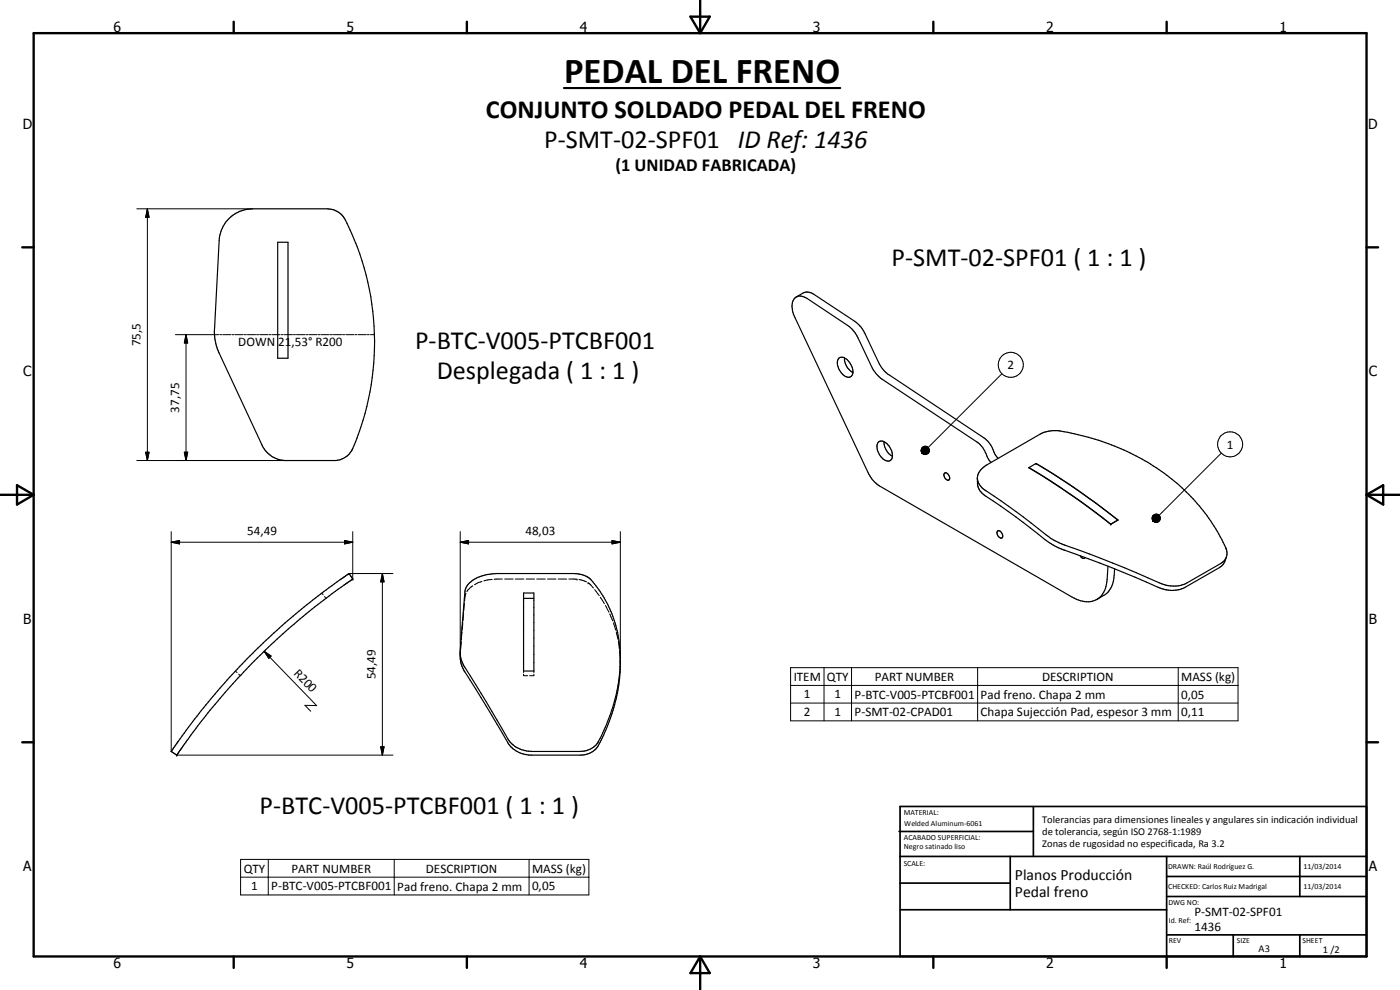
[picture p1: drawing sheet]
<svg xmlns="http://www.w3.org/2000/svg" width="420mm" height="297mm" viewBox="0 0 420 297" stroke-linecap="round" stroke-linejoin="round" font-family="sans-serif">
<g fill="none" stroke="#000" stroke-width=".35">
<path d="M68.5 65.8a10.3 10.3 0 0 1 4.9-2.9l2.4-.2h22.4a6.2 6.2 0 0 1 4.6 2.1 78.6 78.6 0 0 1 8.9 48.5 70.2 70.2 0 0 1-6.3 22.1 6.2 6.2 0 0 1-4.6 2.8h-15.4a8.1 8.1 0 0 1-6.8-4.6l-13-27.9-1.1-3.7-.2-2.6 1.6-28.7a10.7 10.7 0 0 1 2.6-4.9zM83.3 72.7h3.1v34.8h-3.1zM239 89.1l2.1-1.2a3.2 3.2 0 0 1 3.3 .5l12.2 8a8.4 8.4 0 0 1 3 3.8l4.3 9.1 1.3 1.8 1.1 1.1 29.3 19.4a12.9 12.9 0 0 1 3.3 5.1l.7 .8M251.8 107.4a2.54 2.54 0 0 1 3.3 1.6 3 3 0 0 1 .2 4 2.44 2.44 0 0 1-3-1.5 3.5 3.5 0 0 1-.5-4.1zM253.4 107.4a4.9 4.9 0 0 0 2.5 4.4M263.7 132.6a2.26 2.26 0 0 1 3.1 1.2 4.2 4.2 0 0 1 .8 4 2.02 2.02 0 0 1-3.2-.8 3.8 3.8 0 0 1-.7-4.4zM265.3 132.5a5 5 0 0 0 2.5 4.4M297.5 138.7l-.8-.7-.5-1.1a8.6 8.6 0 0 0-2.7-4.1l-29.3-19.4-2.1-2.4-4.9-10.1-1.6-2.3-13.3-9a2.71 2.71 0 0 0-4 .1 5.6 5.6 0 0 0 .3 5.6l22 46.6 1.8 2.7 1.5 1.2 57.8 33.3a7.2 7.2 0 0 0 8.1 .4 7.6 7.6 0 0 0 2.5-5.6l.2-4M283.5 142a1.39 1.39 0 0 1 1.4 1.9 1.33 1.33 0 0 1-1.4-.5 1.33 1.33 0 0 1 0-1.4zM293.3 143.5l.1 1.7a4.7 4.7 0 0 0 2.5 3.7 268 268 0 0 1 19.3 14.1l3.5 1.8a352.4 352.4 0 0 1 29.2 11.6l.7 .2a8.8 8.8 0 0 0 7.1-.4l10.8-6.3 1-1.2 .6-1.6M294.3 141l1.6-1.4 16.6-9.5 2.5-.8a18.4 18.4 0 0 1 7.5 .9 70.7 70.7 0 0 1 23.6 9.6l2.5 1.7a54.5 54.5 0 0 1 8.2 6.8 50.4 50.4 0 0 1 11.4 17.2 3.4 3.4 0 0 1-1.8 3.5l-10.2 5.9a8.8 8.8 0 0 1-6.7 .5l-.3-.1a390.7 390.7 0 0 0-29.9-11.9l-1.8-.7a39.5 39.5 0 0 1-8.1-5.8l-9-6.6-4.5-3a4.1 4.1 0 0 1-1.9-5.8zM299.4 159.3a1.38 1.38 0 0 1 1.3 .6 1.38 1.38 0 0 1 0 1.5 1.48 1.48 0 0 1-1.3-2.1z"/>
<path d="M308.8 140.3a233.8 233.8 0 0 1 24.6 17l2.1-1.3M313.4 140.5a220.5 220.5 0 0 1 22.1 15.5l-2.2 1.3a213 213 0 0 0-24.6-17l2.2-1.2a214.4 214.4 0 0 1 24.6 16.9M335.5 156v.1M104.7 172.1h.1M104.8 172.1l-9.3 6.7a204.5 204.5 0 0 0-26.6 24.4l-8.5 9.9-9 12.3M104.8 172.1l1.1 1.6M105.9 173.8l-4.5 3-7 5.3-11.3 9.7a199.8 199.8 0 0 0-24.8 27.4l-5.3 7.4-1.6-1.1M105.9 173.7v.1M140.6 175.2l1.4-1.2 1.3-.7 2.5-.8 2.3-.4h24.3a7.2 7.2 0 0 1 6.4 3.7 35.3 35.3 0 0 1 7.3 20.2l.1 3.3a51.2 51.2 0 0 1-7.4 25.4 6.9 6.9 0 0 1-4.3 1.9h-15.4a8.1 8.1 0 0 1-6.7-3.8l-6.4-10.9-6.6-10.4-.8-1.7-.4-1.7a48.4 48.4 0 0 1 .4-9.8l1-11.3zM157.1 177.9h3.1v23.4h-3.1zM157.1 179.5h3.1M324.2 166.8a.84 .84 0 0 0 .5 .7 .84 .84 0 0 0 .9-.2"/>
<path d="M334.5 170.7a10.1 10.1 0 0 1-2 7l-3.3 2.2M138.1 196.3a8.5 8.5 0 0 0 1.4 3.9l6.5 10.4 6.6 11.4a7.9 7.9 0 0 0 5.5 3.3l16 .2a6.6 6.6 0 0 0 6.4-4.7l1.5-3.4a52.1 52.1 0 0 0 4.1-18.2M51.4 225.4v.1"/>
</g>
<g fill="#000">
<circle cx="310.9" cy="139.1" r=".18"/>
<circle cx="333.4" cy="157.3" r=".18"/>
<circle cx="104.8" cy="172.1" r=".18"/>
<circle cx="105.9" cy="173.7" r=".18"/>
<circle cx="53" cy="226.6" r=".18"/>
</g>
<g fill="none" stroke="#000" stroke-width=".3">
<path d="M41.1 62.7h34.7M44.2 62.7l.5 2.5h-1zM44.2 62.7v75.5M52.7 100.4h12.9M55.8 100.4l.5 2.5h-1zM55.8 100.4v37.8M65.9 100.4h.6M66.8 100.4h2.5M69.6 100.4h.6M70.5 100.4h2.5M73.3 100.4h.6M74.2 100.4h2.5"/>
<path d="M77 100.4h.6M77.9 100.4h2.5M80.7 100.4h.6M81.6 100.4h2.5M84.4 100.4h.6M85.3 100.4h2.5M88.1 100.4h.6M89 100.4h2.5M91.8 100.4h.6M92.7 100.4h2.5M95.5 100.4h.6M96.4 100.4h2.4"/>
<path d="M99.1 100.4h.7M100.1 100.4h2.4M102.8 100.4h.7M103.8 100.4h2.4M106.5 100.4h.6M107.5 100.4h2.4M110.2 100.4h.6M111.2 100.4h1.2M300.7 112.1l-22.1 22.1M41.1 138.2h44.8M43.7 135.7h1l-.5 2.5zM55.3 135.7h1l-.5 2.5z"/>
<path d="M276.4 135l.4 1zM276.4 135.3l.4 .7zM276.5 134.7l.3 1.3zM276.5 135.6l.3 .4zM276.6 134.5l.2 1.5zM276.6 135.8l.2 .2zM276.8 134.3l.1-.2-.1 1.9zM276.8 134.3v1.7l-.2-1.5zM276.8 136l.5 .3zM276.8 136l.7 .4zM276.8 136l1 .4zM276.8 136l1.2 .3z"/>
<path d="M276.8 136l1.5 .2-.3 .1zM276.8 136l1.7 .1zM276.8 136l1.9-.2-.2 .3zM276.8 136l2-.4-.1 .2zM276.8 136l2.1-.6-.1 .2zM276.8 136l2.1-.9v.3zM276.8 136l2.1-1.2v.3zM276.8 136l2-1.4 .1 .2zM276.8 136l1.9-1.6 .1 .2zM276.9 134.1l.3-.1-.4 2zM277.2 134l.2-.1-.6 2.1zM277.4 133.9h.3l-.9 2.1z"/>
<path d="M277.7 133.9h.3l-1.2 2.1zM278 133.9l.2 .1-1.4 2zM278.2 134l.3 .2-1.7 1.8zM278.5 134.2l.2 .2-1.9 1.6zM366.6 135.9l-18.7 18.7M51.4 159.5v66l1.6 1.1h64.9M105.9 159.5v14.2l-1.1-1.6h13.1M138.1 159.5v37.2M186.2 159.5v38.4M345.8 155.4l.3 1zM345.8 155.7l.3 .7zM345.8 155.1l.3 1.3z"/>
<path d="M345.9 155.9l.2 .5zM345.9 154.9l.2 1.5zM346 156.2l.1 .2zM346.1 154.6l.2-.1-.2 1.9zM346.1 154.6v1.8l-.2-1.5zM346.1 156.4l.5 .2zM346.1 156.4l.7 .3zM346.1 156.4l1 .3zM346.1 156.4l1.3 .3zM346.1 156.4l1.5 .2zM346.1 156.4h1.7l-.2 .2zM346.1 156.4l1.9-.2-.2 .2z"/>
<path d="M346.1 156.4l2-.4-.1 .2zM346.1 156.4l2.1-.7-.1 .3zM346.1 156.4l2.2-1-.1 .3zM346.1 156.4l2.1-1.2 .1 .2zM346.1 156.4l2-1.5 .1 .3zM346.1 156.4l1.9-1.7 .1 .2zM346.3 154.5l.2-.2-.4 2.1zM346.5 154.3h.3l-.7 2.1zM346.8 154.3l.2-.1-.9 2.2zM347 154.2l.3 .1-1.2 2.1zM347.3 154.3h.2l-1.4 2.1zM347.5 154.3l.3 .2-1.7 1.9z"/>
<path d="M347.8 154.5l.2 .2-1.9 1.7zM51.4 162.7l2.5-.5v1zM51.4 162.7h54.5M96.6 177.9l.4 .6M97.4 179l.4 .5M103.4 162.2l2.5 .5-2.5 .5zM114.8 172.1l.5 2.5h-1.1zM114.8 172.1v54.5M138.1 162.7l2.5-.5v1zM138.1 162.7h48.1M139.9 178.1l-.5 2.3M141.9 175.8l-1.8 1.7"/>
<path d="M144.6 174.5l-2.2 .9M147.6 173.9l-2.4 .4M147.6 173.8v.1M150.8 173.7l-2.5 .1M151.5 173.7h2.5M154.6 173.7h2.6M157.9 173.7h2.5M161.1 173.7h2.5M164.3 173.7h2.6M167.5 173.7h2.6M170.7 173.7l2.5 .1M173.2 173.8h.1"/>
<path d="M173.8 173.9l2.2 .7M176.5 174.9h.1M176.5 174.9l1.6 1.5M178.5 176.9l1.4 1.8M180.2 179.2l1.2 1.9M183.7 162.2l2.5 .5-2.5 .5zM79.3 195.4l2.1 1.4-.7 .7zM79.3 195.4l15.7 16.3-3.5-.1 1.7 1.8M138.1 196.9v.2M138.2 195.4l-.1 1.2M138.5 192.5l-.3 2.3M138.7 189.6l-.2 2.3"/>
<path d="M138.9 186.7l-.2 2.3M139.1 183.9l-.1 2.3M139.4 181l-.2 2.3M181.7 181.7l1 2M183 184.2l.9 2.1M184.1 186.9l.7 2.2M184.9 189.6l.6 2.2M185.6 192.4l.3 2.3M186 195.2l.1 2.3M186.1 198.1l.1 1.2M70.6 201.3l.6 .5M71.6 202.3l.5 .4"/>
<path d="M157.1 202.3v.4h1.3M157.1 201.3v.5M160.2 201.3v.5M160.2 202.3v.4h-1.2M237.3 200.3h134.2v16h-134.2zM237.3 205.7h134.2M237.3 210.9h134.2M247.3 200.3v16M255.6 200.3v16M293.4 200.3v16M353.6 200.3v16M114.2 224.1h1.1l-.5 2.5z"/>
<path d="M72.2 257.9h104.5v10.6h-104.5zM80.5 257.9v10.6M118.3 257.9v10.6M158.8 257.9v10.6M72.2 263.2h104.5"/>
<circle cx="303.3" cy="109.5" r="3.8"/>
<circle cx="369.2" cy="133.3" r="3.8"/>
</g>
<g fill="none" stroke="#000" stroke-width=".71">
<path d="M10.1 9.9h400v277.1h-400zM70.1 6.5v3.4M140.1 6.5v3.4M207.2 5h5.8l-2.9 4.9zM210.1 0v9.9M280.1 6.5v3.4M350.1 6.5v3.4M6.7 74.2h3.4M410.1 74.2h3.5M.1 148.5h10M5.1 145.6l5 2.9-5 2.9zM410.1 148.5h10"/>
<path d="M410.1 148.5l5-2.9v5.8zM6.7 222.7h3.4M410.1 222.7h3.5M70.1 287v3.4M140.1 287v3.4M210.1 287v10M210.1 287l2.9 5h-5.8zM280.1 287v3.4M350.1 287v3.4"/>
</g>
<g fill="none" stroke="#000" stroke-width=".51">
<path d="M269.8 249.5h40.3M270.1 242h140v45h-140zM270.1 257h140M303.2 257v16M310.1 242v15M350.1 257v30M390.1 257v12M270.1 265h33.1M270.1 273h80M350.1 269h60M350.1 263h60M350.1 280.5h60"/>
<path d="M370.1 280.5v6.5M390.1 280.5v6.5"/>
</g>
<path d="M169.2 26.4h83" fill="none" stroke="#000" stroke-width=".63"/>
<g fill="#000">
<path d="M44.2 62.7l.5 2.5h-1zM55.8 100.4l.5 2.5h-1zM43.7 135.7h1l-.5 2.5zM55.3 135.7h1l-.5 2.5zM276.8 136l.5 .3zM276.8 136l.7 .4zM276.8 136l1 .4zM276.8 136l1.2 .3zM276.8 136l1.5 .2-.3 .1zM276.8 136l1.7 .1zM276.8 136l1.9-.2-.2 .3zM276.8 136l2.1-.6-.1 .2z"/>
<path d="M276.8 136l2.1-.9v.3zM276.8 136l2.1-1.2v.3zM276.8 136l2-1.4 .1 .2zM276.8 136l1.9-1.6 .1 .2zM278.5 134.2l.2 .2-1.9 1.6zM278.2 134l.3 .2-1.7 1.8zM278 133.9l.2 .1-1.4 2zM277.7 133.9h.3l-1.2 2.1zM277.4 133.9h.3l-.9 2.1zM277.2 134l.2-.1-.6 2.1zM276.8 134.3l.1-.2-.1 1.9zM276.8 134.3v1.7l-.2-1.5z"/>
<path d="M276.6 134.5l.2 1.5zM276.5 134.7l.3 1.3zM276.4 135l.4 1zM276.4 135.3l.4 .7zM276.5 135.6l.3 .4zM276.6 135.8l.2 .2zM346.1 156.4l.5 .2zM346.1 156.4l.7 .3zM346.1 156.4l1 .3zM346.1 156.4l1.3 .3zM346.1 156.4l1.5 .2zM346.1 156.4h1.7l-.2 .2z"/>
<path d="M346.1 156.4l1.9-.2-.2 .2zM346.1 156.4l2.1-.7-.1 .3zM346.1 156.4l2.2-1-.1 .3zM346.1 156.4l2.1-1.2 .1 .2zM346.1 156.4l2-1.5 .1 .3zM346.1 156.4l1.9-1.7 .1 .2zM347.8 154.5l.2 .2-1.9 1.7zM347.5 154.3l.3 .2-1.7 1.9zM347.3 154.3h.2l-1.4 2.1zM347 154.2l.3 .1-1.2 2.1zM346.8 154.3l.2-.1-.9 2.2zM346.5 154.3h.3l-.7 2.1z"/>
<path d="M346.1 154.6l.2-.1-.2 1.9zM346.1 154.6v1.8l-.2-1.5zM345.9 154.9l.2 1.5zM345.8 155.1l.3 1.3zM345.8 155.4l.3 1zM345.8 155.7l.3 .7zM345.9 155.9l.2 .5zM346 156.2l.1 .2zM51.4 162.7l2.5-.5v1zM103.4 162.2l2.5 .5-2.5 .5zM114.8 172.1l.5 2.5h-1.1zM138.1 162.7l2.5-.5v1z"/>
<path d="M183.7 162.2l2.5 .5-2.5 .5zM79.3 195.4l2.1 1.4-.7 .7zM114.2 224.1h1.1l-.5 2.5z"/>
</g>
<path d="M276.8 135.8h2M277 134v2M346.1 156.2h2" fill="none" stroke="#000" stroke-width=".38"/>
<path d="M346.3 154.3v2.1" fill="none" stroke="#000" stroke-width=".42"/>
<text font-size="11" x="169.3" y="24.8">PEDAL DEL FRENO</text>
<g font-size="7.9">
<text x="145.8" y="35.3">CONJUNTO SOLDADO PEDAL DEL FRENO</text>
<text x="163.3" y="44.3">P-SMT-02-SPF01 ID Ref: 1436</text>
<text x="267.6" y="79.8">P-SMT-02-SPF01 ( 1 : 1 )</text>
<text x="124.6" y="104.6">P-BTC-V005-PTCBF001</text>
<text x="131.1" y="113.6">Desplegada ( 1 : 1 )</text>
<text x="77.9" y="244.3">P-BTC-V005-PTCBF001 ( 1 : 1 )</text>
</g>
<text font-size="5.5" x="184.7" y="51.3">(1 UNIDAD FABRICADA)</text>
<g font-size="4.7">
<text x="304.6" y="263.9">Planos Producción</text>
<text x="304.6" y="269.3">Pedal freno</text>
</g>
<g font-size="4.2">
<text x="34" y="9.6">6</text>
<text x="104" y="9.6">5</text>
<text x="174" y="9.6">4</text>
<text x="244" y="9.6">3</text>
<text x="314" y="9.6">2</text>
<text x="384" y="9.6">1</text>
<text x="6.8" y="38.7">D</text>
<text x="410.6" y="38.7">D</text>
<text x="7" y="112.9">C</text>
<text x="410.8" y="112.9">C</text>
<text x="7" y="187.1">B</text>
<text x="410.8" y="187.1">B</text>
<text x="7" y="261.4">A</text>
<text x="410.8" y="261.4">A</text>
<text x="34" y="290.4">6</text>
<text x="104" y="290.4">5</text>
<text x="174" y="290.4">4</text>
<text x="244" y="290.4">3</text>
<text x="314" y="290.4">2</text>
<text x="384" y="290.4">1</text>
</g>
<g font-size="3.9">
<text x="42.2" y="103.9" transform="rotate(-90 42.2 103.9)">75,5</text>
<text x="71.5" y="103.8">DOWN 21,53° R200</text>
<text x="302.3" y="110.8">2</text>
<text x="53.8" y="123.8" transform="rotate(-90 53.8 123.8)">37,75</text>
<text x="368.2" y="134.6">1</text>
<text x="74.2" y="160.6">54,49</text>
<text x="157.7" y="160.6">48,03</text>
<text x="88" y="202.1" transform="rotate(46 88 202.1)">R200</text>
<text x="112.7" y="203.8" transform="rotate(-90 112.7 203.8)">54,49</text>
<text x="238.2" y="204.3">ITEM</text>
<text x="241.3" y="209.5">1</text>
<text x="248.1" y="204.3">QTY</text>
<text x="250.4" y="209.5">1</text>
<text x="256.5" y="209.6">P-BTC-V005-PTCBF001</text>
<text x="262.5" y="204.3">PART NUMBER</text>
<text x="294.3" y="209.7">Pad freno. Chapa 2 mm</text>
<text x="312.7" y="204.3">DESCRIPTION</text>
<text x="354.5" y="204.4">MASS (kg)</text>
<text x="354.5" y="209.6">0,05</text>
<text x="241.3" y="214.9">2</text>
<text x="250.4" y="214.9">1</text>
<text x="256.5" y="214.9">P-SMT-02-CPAD01</text>
<text x="294.3" y="215">Chapa Sujección Pad, espesor 3 mm</text>
<text x="354.5" y="214.9">0,11</text>
<text x="73.1" y="261.8">QTY</text>
<text x="87.5" y="261.8">PART NUMBER</text>
<text x="127.8" y="261.8">DESCRIPTION</text>
<text x="159.7" y="261.9">MASS (kg)</text>
<text x="75.4" y="267.1">1</text>
<text x="81.4" y="267.1">P-BTC-V005-PTCBF001</text>
<text x="119.2" y="267.2">Pad freno. Chapa 2 mm</text>
<text x="159.7" y="267.1">0,05</text>
<text x="358.5" y="275">P-SMT-02-SPF01</text>
<text x="358.5" y="279.4">1436</text>
</g>
<g font-size="3.1">
<text x="312.7" y="246.8">Tolerancias para dimensiones lineales y angulares sin indicación individual</text>
<text x="312.7" y="250.4">de tolerancia, según ISO 2768-1:1989</text>
<text x="312.7" y="254">Zonas de rugosidad no especificada, Ra 3.2</text>
<text x="377.7" y="285.6">A3</text>
<text x="397" y="285.9">1 /2</text>
</g>
<g font-size="2.4">
<text x="271.2" y="244.4">MATERIAL:</text>
<text x="271.3" y="252">ACABADO SUPERFICIAL:</text>
<text x="271.4" y="247.9">Welded Aluminum-6061</text>
<text x="271.3" y="254.6">Negro satinado liso</text>
<text x="271.2" y="259.7">SCALE:</text>
<text x="350.6" y="260.8">DRAWN: Raúl Rodríguez G.</text>
<text x="391.2" y="260.6">11/03/2014</text>
<text x="350.6" y="266.9">CHECKED: Carlos Ruiz Madrigal</text>
<text x="391.2" y="266.7">11/03/2014</text>
<text x="350.6" y="271.4">DWG NO:</text>
<text x="350.8" y="276.9">Id. Ref:</text>
<text x="350.8" y="282.8">REV</text>
<text x="371.2" y="282.9">SIZE</text>
<text x="390.9" y="282.9">SHEET</text>
</g>
</svg>
